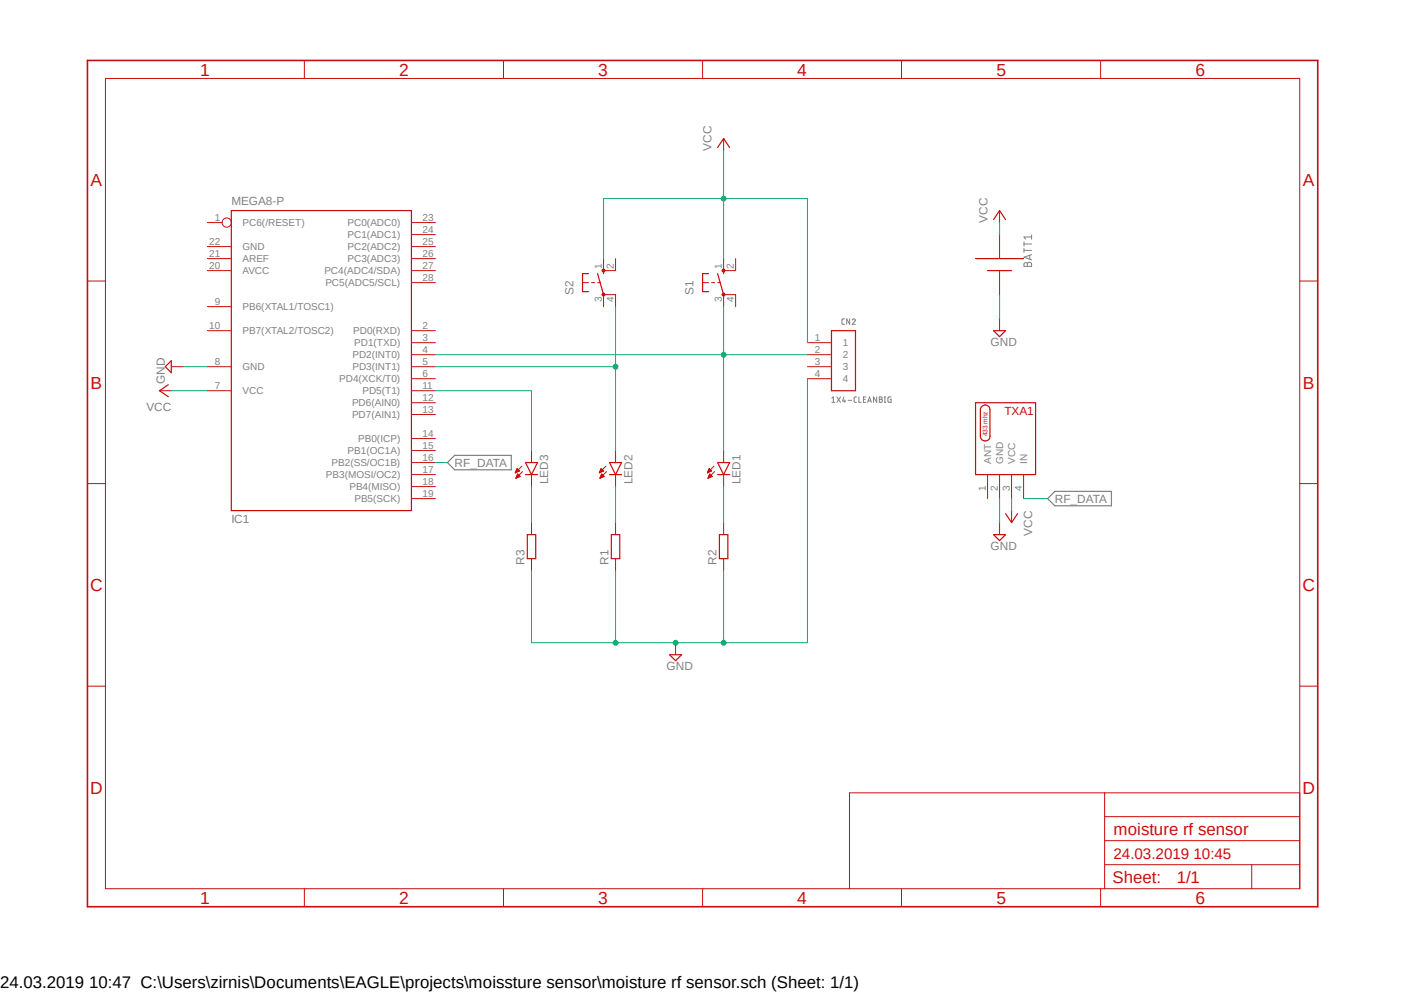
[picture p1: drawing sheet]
<svg xmlns="http://www.w3.org/2000/svg" width="297mm" height="210mm" viewBox="0 0 297 210" stroke-linecap="round" stroke-linejoin="round" font-family="sans-serif">
<path d="M17.9 12.5l261.2 179.9M279.1 12.5l-261.2 179.9" fill="none" stroke="#fff" stroke-width=".21"/>
<g fill="none" stroke="#808080" stroke-width=".21">
<path d="M216.6 51.1v.9M216.6 52.5v.9M216.6 53h1.6M216.6 51.6h1.6M216.8 55.6h.4l.1 .3 .1-.2a.46 .46 0 0 1 .5-.2 .46 .46 0 0 1 .3 .4v.4h-1.6zM217.3 55.9v.4M217.8 54v.8M218.2 49.7v.9M218.2 53.8l-1.6 .6 1.6 .5M218.2 50.1h-1.6l.4 .5M178.6 67.4l-.4 .1-.1 .2v.8l.5 .1M179.7 67.4v1.2l-.6-1.2v1.2"/>
<path d="M180.3 67.7a.32 .32 0 0 1 .4-.3 .32 .32 0 0 1 .1 .5l-.5 .7h.6M176 84.2l.3-.3v1.2M176 85.1h.6M177 83.9l.8 1.2M177.8 83.9l-.8 1.2M178.5 83.9l-.2 .9h.6M178.7 84.6v.5M179.4 84.7h.8M181.2 83.9h-.3l-.2 .3v.8l.5 .1M181.7 83.9v1.2h.5M182.7 84.5h.3M183.2 83.9h-.5v1.2h.5"/>
<path d="M183.6 85.1l.3-1.2 .4 1.2M183.6 84.8h.6M185.5 83.9v1.2l-.7-1.2v1.2M186 83.9l.5 .1 .1 .3-.2 .2a.32 .32 0 0 1 .3 .3 .32 .32 0 0 1-.3 .3h-.4zM186 84.5h.4M187.1 85.1h.3M187.1 83.9h.3M187.2 83.9v1.2M188.5 83.9h-.4l-.3 .3 .2 .8 .5 .1v-.6h-.2"/>
</g>
<path d="M96.2 96.3h12v3.1h-12l-1.5-1.6zM221.6 105.5l1.5-1.6h12v3.1h-12z" fill="none" stroke="#808080" stroke-width=".25"/>
<path d="M149.9 57.9h-1.3v3.8h1.3M151.8 57.9l1.3 4.4M153.1 57.2v.7" fill="none" stroke="#c90d0c" stroke-width=".25"/>
<path d="M148.6 59.8h1.3M150.5 59.8h.7M151.8 59.8h.6M153.1 57.2h2.5M153.1 62.3h2.5" fill="none" stroke="#c90d0c" stroke-width=".21"/>
<path d="M152.8 62.1h.5v.4l-.2 .2-.3-.2z" fill-rule="evenodd" fill="#c90d0c"/>
<path d="M152.8 62.1h.5v.4l-.2 .2-.3-.2z" fill="none" stroke="#c90d0c" stroke-width=".21"/>
<path d="M152.8 57h.5v.4l-.2 .2-.3-.2z" fill-rule="evenodd" fill="#c90d0c"/>
<path d="M123.2 59.8h1.3M125.1 59.8h.7M126.4 59.8h.6M127.7 57.2h2.5M152.8 57h.5v.4l-.2 .2-.3-.2zM153.1 54.7v2.5M155.6 54.7v2.5M127.7 62.3h2.5M153.1 62.3v2.6M155.6 62.3v2.6" fill="none" stroke="#c90d0c" stroke-width=".21"/>
<path d="M124.5 57.9h-1.3v3.8h1.3M126.4 57.9l1.3 4.4M127.7 57.2v.7" fill="none" stroke="#c90d0c" stroke-width=".25"/>
<path d="M127.4 62.1h.5l.1 .2-.1 .2-.2 .2-.3-.2z" fill-rule="evenodd" fill="#c90d0c"/>
<path d="M127.4 62.1h.5l.1 .2-.1 .2-.2 .2-.3-.2z" fill="none" stroke="#c90d0c" stroke-width=".21"/>
<path d="M127.4 57h.5l.1 .2-.1 .2-.2 .2-.3-.2z" fill-rule="evenodd" fill="#c90d0c"/>
<g fill="none" stroke="#c90d0c" stroke-width=".21">
<path d="M22.3 16.6h252.7v171.4h-252.7zM64.4 12.8v3.8M106.5 12.8v3.8M148.6 12.8v3.8M190.7 12.8v3.8M232.8 12.8v3.8M153.1 29.3v2.5M18.5 59.4h3.8M43.9 52.2h5M43.9 54.7h5M43.9 57.2h5M43.9 47.1h3.1"/>
<path d="M87 52.2h5.1M87 54.7h5.1M87 57.2h5.1M87 59.8h5.1M87 49.6h5.1M87 47.1h5.1M127.4 57h.5l.1 .2-.1 .2-.2 .2-.3-.2zM127.7 54.7v2.5M130.2 54.7v2.5M211.5 44.5v2.6M211.5 49.6v5.1M211.5 57.2v5.1"/>
<path d="M275 59.4h3.8M36.2 77.6h2.6M43.9 69.9h5M43.9 64.9h5M43.9 77.6h5M87 69.9h5.1M87 77.6h5.1M87 75h5.1M87 72.5h5.1M127.7 62.3v2.6M130.2 62.3v2.6M170.8 77.6h5.1"/>
<path d="M170.8 75h5.1M170.8 72.5h5.1M211.5 67.4v2.5M33.7 82.6h2.5M43.9 82.6h5M87 82.6h5.1M87 97.8h5.1M87 95.3h5.1M87 92.8h5.1M87 87.7h5.1M87 85.2h5.1M87 80.1h5.1"/>
<path d="M109 100h.1M109.1 99.9h.2M109.1 99.8h.4M109.1 99.7h.6M109.2 99.6h.7M109.2 99.5h.6M109.3 99.4h.4M109.3 99.4h.3M109.3 99.3h.2M109.3 99.2h.1M109.9 99.6l-.5-.5-.4 .9M109.9 99.6l-.9 .4"/>
<path d="M110.4 98.6l-1.4 1.4M110.5 99.7l-1.4 1.4M112.4 95.3v2.5M126.8 100h.1M126.8 99.9h.2M126.9 99.8h.4M126.9 99.7h.6M127 99.6h.7M127 99.5h.6M127 99.4h.5M127 99.4h.4M127.1 99.3h.2"/>
<path d="M127.1 99.2h.1M127.7 99.6l-.5-.5-.4 .9M127.7 99.6l-.9 .4M128.2 98.6l-1.4 1.4M128.3 99.7l-1.4 1.4M130.2 95.3v2.5M149.6 100h.1M149.7 99.9h.2M149.7 99.8h.4M149.8 99.7h.5M149.8 99.6h.7M149.8 99.5h.6"/>
<path d="M149.9 99.4h.4M149.9 99.4h.3M149.9 99.3h.3M150 99.2h.1M150.5 99.6l-.5-.5-.4 .9M150.5 99.6l-.9 .4M151 98.6l-1.4 1.4M151.2 99.7l-1.4 1.4M153.1 95.3v2.5M170.8 80.1h5.1M18.5 102.3h3.8M87 105.5h5.1"/>
<path d="M87 102.9h5.1M87 100.4h5.1M109.1 101.1h.1M109.2 101h.2M109.2 101h.4M109.3 100.9h.5M109.3 100.8h.7M109.3 100.7h.6M109.4 100.6h.5M109.4 100.5h.4M109.4 100.4h.3M109.5 100.3h.1"/>
<path d="M110 100.8l-.5-.6-.4 .9M110 100.8l-.9 .3M112.4 100.4v2.5M112.4 110.5v2.6M112.4 118.2v2.5M126.9 101.1h.1M127 101h.2M127 101h.4M127 100.9h.6M127.1 100.8h.7M127.1 100.7h.6M127.1 100.6h.5"/>
<path d="M127.2 100.5h.4M127.2 100.4h.2M127.3 100.3h.1M127.3 100.2l.5 .6-.9 .3zM130.2 100.4v2.5M130.2 110.5v2.6M130.2 118.2v2.5M149.8 101.1h.1M149.8 101h.2M149.9 101h.3M149.9 100.9h.5M149.9 100.8h.7"/>
<path d="M149.9 100.7h.7M150 100.6h.5M150 100.5h.4M150.1 100.4h.2M150.1 100.3h.1M150.2 100.2l.5 .6-.9 .3zM153.1 100.4v2.5M153.1 110.5v2.6M153.1 118.2v2.5M208.9 100.4v5.1M211.5 100.4v5.1M211.5 110.5v2.6"/>
<path d="M214 100.4v5.1M214 108v2.5M216.5 100.4v5.1M275 102.3h3.8M142.9 135.9v2.6M18.5 145.1h3.8M275 145.1h3.8M233.7 167.7v20.3M233.7 177.8h41.3M233.7 172.7h41.3M275 167.7h-95.3v20.3M64.4 188v3.8"/>
<path d="M106.5 188v3.8M148.6 188v3.8M190.7 188v3.8M232.8 188v3.8M233.7 182.9h41.3M264.8 182.9v5.1"/>
<circle cx="48" cy="47.1" r=".98"/>
</g>
<g fill="none" stroke="#c90d0c" stroke-width=".25">
<path d="M151.8 31.2l1.3-1.9 1.2 1.9M48.9 44.5h38.1v63.5h-38.1zM206.4 54.7h10.1M208.9 57.2h5.1M210.2 46.4l1.3-1.9 1.2 1.9M35 77.6l1.2-1.3v2.5zM175.9 69.9h5.1v12.7h-5.1zM210.2 69.9h2.5l-1.2 1.3zM35.6 81.4l-1.9 1.2 1.9 1.3M111.2 97.8h2.5l-1.3 2.6zM128.9 97.8h2.6l-1.3 2.6zM151.8 97.8h2.5l-1.2 2.6z"/>
<path d="M206.4 85.2h12.7v15.2h-12.7zM207.6 86.1a1.02 1.02 0 0 1 1.1-.4 1.02 1.02 0 0 1 .7 1v5.5a1.02 1.02 0 0 1-1 1.1 1.02 1.02 0 0 1-1-1.1v-5.5zM111.2 100.4h2.5M111.5 113.1h1.8v5.1h-1.8zM128.9 100.4h2.6M129.3 113.1h1.8v5.1h-1.8zM151.8 100.4h2.5M152.2 113.1h1.8v5.1h-1.8zM210.2 113.1h2.5l-1.2 1.2zM212.7 108.6l1.3 1.9 1.3-1.9M141.6 138.5h2.6l-1.3 1.2z"/>
</g>
<path d="M18.5 12.8h260.3v179h-260.3z" fill="none" stroke="#c90d0c" stroke-width=".34"/>
<path d="M112.4 102.9v7.6M112.4 120.7v15.2h17.8" fill="none" stroke="#0dab76" stroke-width=".21"/>
<circle cx="142.9" cy="135.9" r=".51" fill="#0dab76"/>
<g fill="none" stroke="#0dab76" stroke-width=".21">
<path d="M170.8 80.1v55.8h-40.6M153.1 120.7v15.2"/>
<circle cx="142.9" cy="135.9" r=".51"/>
</g>
<circle cx="153.1" cy="135.9" r=".51" fill="#0dab76"/>
<g fill="none" stroke="#0dab76" stroke-width=".21">
<path d="M130.2 120.7v15.2"/>
<circle cx="153.1" cy="135.9" r=".51"/>
</g>
<circle cx="130.2" cy="135.9" r=".51" fill="#0dab76"/>
<g fill="none" stroke="#0dab76" stroke-width=".21">
<path d="M38.8 77.6h5.1M92.1 75h61M153.1 64.9v30.4M211.5 62.3v5.1M130.2 102.9v7.6M153.1 102.9v7.6M211.5 105.5v5"/>
<circle cx="130.2" cy="135.9" r=".51"/>
</g>
<circle cx="153.1" cy="75" r=".51" fill="#0dab76"/>
<g fill="none" stroke="#0dab76" stroke-width=".21">
<path d="M92.1 77.6h38.1M130.2 64.9v30.4M153.1 75h17.7"/>
<circle cx="153.1" cy="75" r=".51"/>
</g>
<circle cx="130.2" cy="77.6" r=".51" fill="#0dab76"/>
<g fill="none" stroke="#0dab76" stroke-width=".21">
<path d="M127.7 54.7v-12.7h43.1v30.5M153.1 42v12.7M211.5 47.1v2.5M36.2 82.6h7.7M92.1 82.6h20.3v12.7M214 105.5v2.5"/>
<circle cx="130.2" cy="77.6" r=".51"/>
</g>
<circle cx="153.1" cy="42" r=".51" fill="#0dab76"/>
<g fill="none" stroke="#0dab76" stroke-width=".21">
<path d="M153.1 31.8v10.2M92.1 97.8h2.6M216.5 105.5h5.1"/>
<circle cx="153.1" cy="42" r=".51"/>
</g>
<g font-size="3.7" fill="#c90d0c">
<text x="42.3" y="16">1</text>
<text x="84.5" y="16">2</text>
<text x="126.5" y="16">3</text>
<text x="168.7" y="16">4</text>
<text x="210.8" y="16">5</text>
<text x="252.9" y="16">6</text>
<text x="19.2" y="39.3">A</text>
<text x="275.6" y="39.3">A</text>
<text x="19.2" y="82.2">B</text>
<text x="275.6" y="82.2">B</text>
<text x="19.1" y="125">C</text>
<text x="275.5" y="125">C</text>
<text x="19.1" y="167.8">D</text>
<text x="275.5" y="167.8">D</text>
<text x="42.3" y="191.2">1</text>
<text x="84.5" y="191.2">2</text>
<text x="126.5" y="191.2">3</text>
<text x="168.7" y="191.2">4</text>
<text x="210.8" y="191.2">5</text>
<text x="252.9" y="191.2">6</text>
</g>
<g font-size="3.6" fill="#c90d0c">
<text x="235.6" y="176.5">moisture rf sensor</text>
<text x="235.3" y="186.8">Sheet:</text>
<text x="248.9" y="186.7">1/1</text>
</g>
<text font-size="3.6" x="0" y="208.9">24.03.2019 10:47 C:\Users\zirnis\Documents\EAGLE\projects\moissture sensor\moisture rf sensor.sch (Sheet: 1/1)</text>
<text font-size="3.2" fill="#c90d0c" x="235.6" y="181.6">24.03.2019 10:45</text>
<g font-size="2.5" fill="#808080">
<text x="150.5" y="31.8" transform="rotate(-90 150.5 31.8)">VCC</text>
<text x="48.9" y="43.3">MEGA8-P</text>
<text x="208.9" y="47.1" transform="rotate(-90 208.9 47.1)">VCC</text>
<text x="121.3" y="62.3" transform="rotate(-90 121.3 62.3)">S2</text>
<text x="146.7" y="62.3" transform="rotate(-90 146.7 62.3)">S1</text>
<text x="209.6" y="73.1">GND</text>
<text x="34.9" y="81.2" transform="rotate(-90 34.9 81.2)">GND</text>
<text x="31" y="87">VCC</text>
<text x="96.2" y="98.7">RF_DATA</text>
<text x="116" y="102.4" transform="rotate(-90 116 102.4)">LED3</text>
<text x="133.8" y="102.4" transform="rotate(-90 133.8 102.4)">LED2</text>
<text x="156.6" y="102.4" transform="rotate(-90 156.6 102.4)">LED1</text>
<text x="223.1" y="106.3">RF_DATA</text>
<text x="48.9" y="110.5">IC1</text>
<text x="218.3" y="113.3" transform="rotate(-90 218.3 113.3)">VCC</text>
<text x="111" y="119.4" transform="rotate(-90 111 119.4)">R3</text>
<text x="128.7" y="119.4" transform="rotate(-90 128.7 119.4)">R1</text>
<text x="151.6" y="119.4" transform="rotate(-90 151.6 119.4)">R2</text>
<text x="209.6" y="116.2">GND</text>
<text x="141" y="141.6">GND</text>
</g>
<text font-size="2.5" fill="#c90d0c" x="212.5" y="87.7">TXA1</text>
<g font-size="2.1" fill="#808080">
<text x="45.4" y="46.7">1</text>
<text x="51.3" y="47.8">PC6(/RESET)</text>
<text x="73.5" y="47.8">PC0(ADC0)</text>
<text x="89.4" y="46.7">23</text>
<text x="44.2" y="51.8">22</text>
<text x="51.3" y="52.9">GND</text>
<text x="73.5" y="52.9">PC2(ADC2)</text>
<text x="73.5" y="50.4">PC1(ADC1)</text>
<text x="89.4" y="51.8">25</text>
<text x="89.4" y="49.3">24</text>
<text x="44.2" y="54.3">21</text>
<text x="44.2" y="56.9">20</text>
<text x="51.3" y="55.5">AREF</text>
<text x="51.3" y="58">AVCC</text>
<text x="68.6" y="58">PC4(ADC4/SDA)</text>
<text x="73.5" y="55.5">PC3(ADC3)</text>
<text x="89.4" y="59.4">28</text>
<text x="89.4" y="56.9">27</text>
<text x="89.4" y="54.3">26</text>
<text x="127.3" y="56.9" transform="rotate(-90 127.3 56.9)">1</text>
<text x="129.8" y="56.9" transform="rotate(-90 129.8 56.9)">2</text>
<text x="152.7" y="56.9" transform="rotate(-90 152.7 56.9)">1</text>
<text x="155.2" y="56.9" transform="rotate(-90 155.2 56.9)">2</text>
<text x="45.4" y="64.5">9</text>
<text x="51.3" y="65.6">PB6(XTAL1/TOSC1)</text>
<text x="68.8" y="60.5">PC5(ADC5/SCL)</text>
<text x="127.3" y="63.8" transform="rotate(-90 127.3 63.8)">3</text>
<text x="129.8" y="63.8" transform="rotate(-90 129.8 63.8)">4</text>
<text x="152.7" y="63.8" transform="rotate(-90 152.7 63.8)">3</text>
<text x="155.2" y="63.8" transform="rotate(-90 155.2 63.8)">4</text>
<text x="44.2" y="69.6">10</text>
<text x="51.3" y="70.7">PB7(XTAL2/TOSC2)</text>
<text x="74.7" y="70.7">PD0(RXD)</text>
<text x="89.4" y="69.6">2</text>
<text x="45.4" y="77.2">8</text>
<text x="74.5" y="75.8">PD2(INT0)</text>
<text x="74.9" y="73.2">PD1(TXD)</text>
<text x="89.4" y="77.2">5</text>
<text x="89.4" y="74.6">4</text>
<text x="89.4" y="72.1">3</text>
<text x="172.4" y="72.1">1</text>
<text x="172.4" y="74.6">2</text>
<text x="172.4" y="77.2">3</text>
<text x="178.3" y="73.2">1</text>
<text x="178.3" y="75.8">2</text>
<text x="45.4" y="82.3">7</text>
<text x="51.3" y="78.3">GND</text>
<text x="51.3" y="83.4">VCC</text>
<text x="71.8" y="80.9">PD4(XCK/T0)</text>
<text x="74.5" y="78.3">PD3(INT1)</text>
<text x="76.7" y="83.4">PD5(T1)</text>
<text x="89.4" y="82.3">11</text>
<text x="89.4" y="79.7">6</text>
<text x="172.4" y="79.7">4</text>
<text x="178.3" y="78.3">3</text>
<text x="178.3" y="80.9">4</text>
<text x="74.5" y="88.5">PD7(AIN1)</text>
<text x="74.5" y="85.9">PD6(AIN0)</text>
<text x="89.4" y="87.3">13</text>
<text x="89.4" y="84.8">12</text>
<text x="75.8" y="93.5">PB0(ICP)</text>
<text x="89.4" y="95">15</text>
<text x="89.4" y="92.4">14</text>
<text x="69" y="101.1">PB3(MOSI/OC2)</text>
<text x="70.1" y="98.6">PB2(SS/OC1B)</text>
<text x="73.5" y="96.1">PB1(OC1A)</text>
<text x="89.4" y="100">17</text>
<text x="89.4" y="97.5">16</text>
<text x="209.7" y="98" transform="rotate(-90 209.7 98)">ANT</text>
<text x="212.2" y="98" transform="rotate(-90 212.2 98)">GND</text>
<text x="214.8" y="98" transform="rotate(-90 214.8 98)">VCC</text>
<text x="217.3" y="98" transform="rotate(-90 217.3 98)">IN</text>
<text x="73.9" y="103.7">PB4(MISO)</text>
<text x="75" y="106.2">PB5(SCK)</text>
<text x="89.4" y="105.1">19</text>
<text x="89.4" y="102.6">18</text>
<text x="208.6" y="103.9" transform="rotate(-90 208.6 103.9)">1</text>
<text x="211.1" y="103.9" transform="rotate(-90 211.1 103.9)">2</text>
<text x="213.7" y="103.9" transform="rotate(-90 213.7 103.9)">3</text>
<text x="216.2" y="103.9" transform="rotate(-90 216.2 103.9)">4</text>
</g>
<text font-size="1.4" fill="#c90d0c" x="208.9" y="92.2" transform="rotate(-90 208.9 92.2)">433 mhz</text>
</svg>
